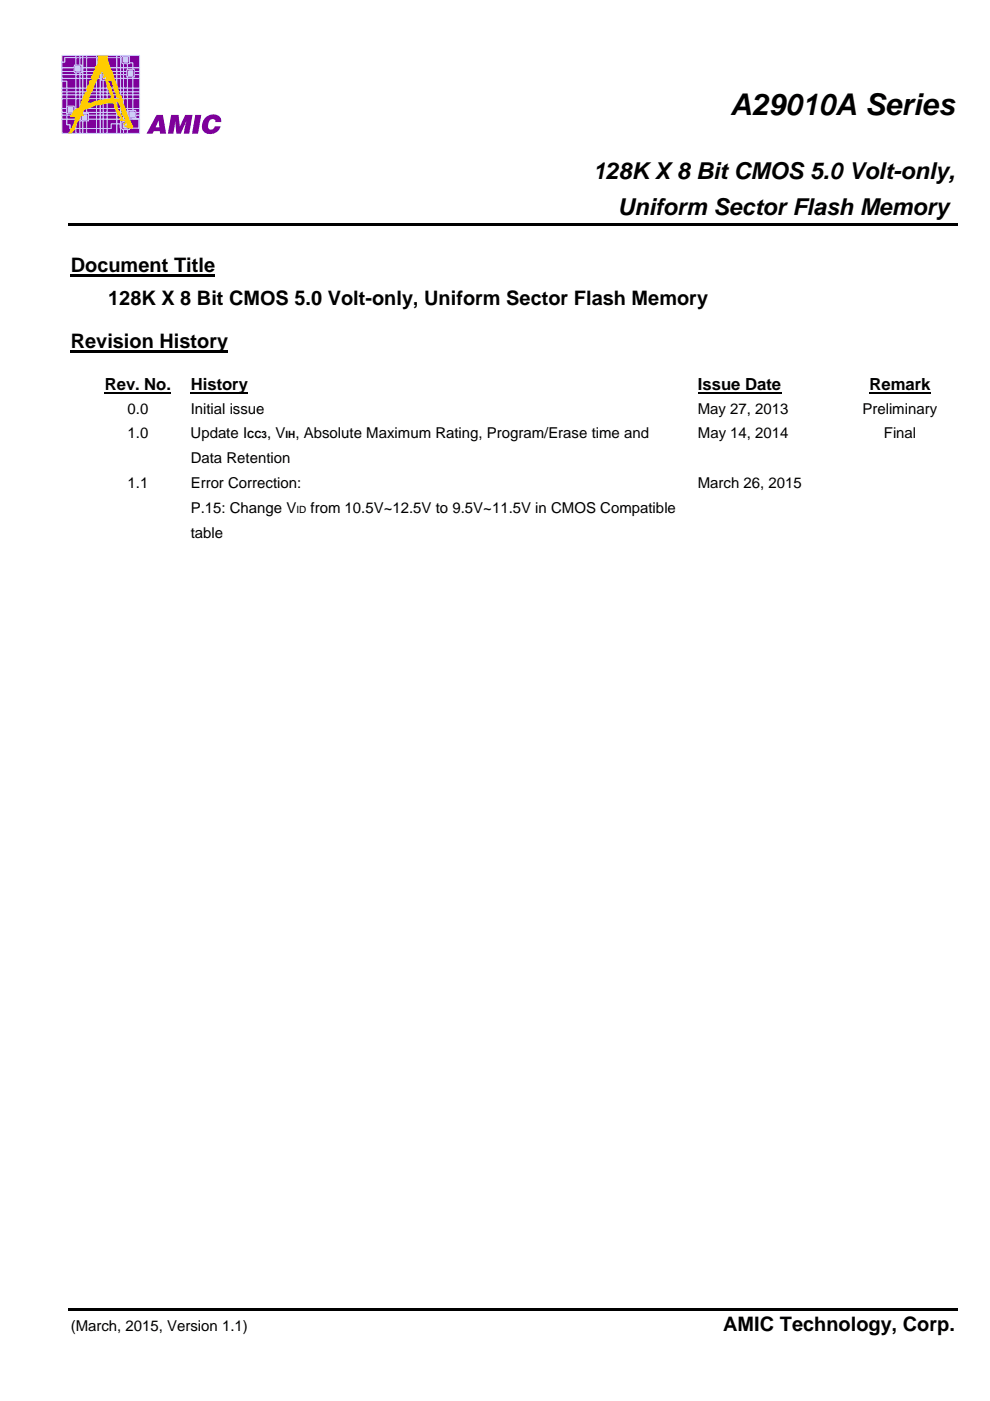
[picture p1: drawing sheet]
<svg xmlns="http://www.w3.org/2000/svg" width="210mm" height="297mm" viewBox="0 0 210 297" stroke-linecap="round" stroke-linejoin="round" font-family="sans-serif">
<path d="M14.5 47.4h188.6v.6h-188.6zM14.5 277.3h188.6v.6h-188.6z" fill="#000"/>
<path d="M13.1 13.2v4z" fill-rule="evenodd" fill="#7e009a"/>
<path d="M13.1 13.2v4z" fill="none" stroke="#ccf" stroke-width=".21"/>
<path d="M27 11.7h2.6v2.7h-1.4v-1h-1.1z" fill-rule="evenodd" fill="#7e009a"/>
<path d="M27 11.7h2.6v2.7h-1.4v-1h-1.1z" fill="none" stroke="#ccf" stroke-width=".21"/>
<path d="M27 12.2l.1 1.2h1.1v1h-1.2z" fill-rule="evenodd" fill="#7e009a"/>
<path d="M27 12.2l.1 1.2h1.1v1h-1.2z" fill="none" stroke="#ccf" stroke-width=".21"/>
<path d="M21.3 15.2h.6v.6h-.6z" fill="#7e009a"/>
<path d="M21.3 15.2h.6v.6h-.6z" fill="none" stroke="#ccf" stroke-width=".21"/>
<path d="M22.7 15.2h2.1v.6h-2.1z" fill="#7e009a"/>
<path d="M22.7 15.2h2.1v.6h-2.1z" fill="none" stroke="#ccf" stroke-width=".21"/>
<path d="M25.6 11.7h.6v.5h-.6z" fill="#7e009a"/>
<path d="M25.6 11.7h.6v.5h-.6z" fill="none" stroke="#ccf" stroke-width=".21"/>
<path d="M25.6 12.2h.6v2.2h-.6z" fill="#7e009a"/>
<path d="M25.6 12.2h.6v2.2h-.6z" fill="none" stroke="#ccf" stroke-width=".21"/>
<path d="M21.3 20.9h.6v2.1h-.6z" fill="#7e009a"/>
<path d="M21.3 20.9h.6v2.1h-.6z" fill="none" stroke="#ccf" stroke-width=".21"/>
<path d="M16.9 15.2h.7v.6h-.7z" fill="#7e009a"/>
<path d="M16.9 15.2h.7v.6h-.7z" fill="none" stroke="#ccf" stroke-width=".21"/>
<path d="M18.4 15.2h2.1v.6h-2.1z" fill="#7e009a"/>
<path d="M18.4 15.2h2.1v.6h-2.1z" fill="none" stroke="#ccf" stroke-width=".21"/>
<path d="M18.4 20.9h2.1v2.1h-2.1z" fill="#7e009a"/>
<path d="M18.4 20.9h2.1v2.1h-2.1z" fill="none" stroke="#ccf" stroke-width=".21"/>
<path d="M16.9 11.7h.7v.5h-.7z" fill="#7e009a"/>
<path d="M16.9 11.7h.7v.5h-.7z" fill="none" stroke="#ccf" stroke-width=".21"/>
<path d="M16.9 12.2h.7v2.2h-.7z" fill="#7e009a"/>
<path d="M16.9 12.2h.7v2.2h-.7z" fill="none" stroke="#ccf" stroke-width=".21"/>
<path d="M21.3 19.5h.6v.6h-.6z" fill="#7e009a"/>
<path d="M21.3 19.5h.6v.6h-.6z" fill="none" stroke="#ccf" stroke-width=".21"/>
<path d="M13.1 11.7h3v.5h-2.3v1h-.7z" fill-rule="evenodd" fill="#7e009a"/>
<path d="M13.1 11.7h3v.5h-2.3v1h-.7z" fill="none" stroke="#ccf" stroke-width=".21"/>
<path d="M13.8 12.2h2.3v2.2h-3v-1.2h.7z" fill-rule="evenodd" fill="#7e009a"/>
<path d="M13.8 12.2h2.3v2.2h-3v-1.2h.7z" fill="none" stroke="#ccf" stroke-width=".21"/>
<path d="M22.7 19.5h2.1v.6h-2.1z" fill="#7e009a"/>
<path d="M22.7 19.5h2.1v.6h-2.1z" fill="none" stroke="#ccf" stroke-width=".21"/>
<path d="M18.4 11.7h2.1v.5h-2.1z" fill="#7e009a"/>
<path d="M18.4 11.7h2.1v.5h-2.1z" fill="none" stroke="#ccf" stroke-width=".21"/>
<path d="M18.4 12.2h2.1v2.2h-2.1z" fill="#7e009a"/>
<path d="M18.4 12.2h2.1v2.2h-2.1z" fill="none" stroke="#ccf" stroke-width=".21"/>
<path d="M22.7 11.7h2.1v.5h-2.1z" fill="#7e009a"/>
<path d="M22.7 11.7h2.1v.5h-2.1z" fill="none" stroke="#ccf" stroke-width=".21"/>
<path d="M22.7 12.2h2.1v2.2h-2.1z" fill="#7e009a"/>
<path d="M22.7 12.2h2.1v2.2h-2.1z" fill="none" stroke="#ccf" stroke-width=".21"/>
<path d="M22.7 20.9h2.1v2.1h-2.1z" fill="#7e009a"/>
<path d="M22.7 20.9h2.1v2.1h-2.1z" fill="none" stroke="#ccf" stroke-width=".21"/>
<path d="M21.3 11.7h.6v.5h-.6z" fill="#7e009a"/>
<path d="M21.3 11.7h.6v.5h-.6z" fill="none" stroke="#ccf" stroke-width=".21"/>
<path d="M21.3 12.2h.6v2.2h-.6z" fill="#7e009a"/>
<path d="M21.3 12.2h.6v2.2h-.6z" fill="none" stroke="#ccf" stroke-width=".21"/>
<path d="M18.4 16.6h2.1v2.1h-2.1z" fill="#7e009a"/>
<path d="M18.4 16.6h2.1v2.1h-2.1z" fill="none" stroke="#ccf" stroke-width=".21"/>
<path d="M25.6 19.5h.6v.6h-.6z" fill="#7e009a"/>
<path d="M25.6 19.5h.6v.6h-.6z" fill="none" stroke="#ccf" stroke-width=".21"/>
<path d="M21.3 16.6h.6v2.1h-.6z" fill="#7e009a"/>
<path d="M21.3 16.6h.6v2.1h-.6z" fill="none" stroke="#ccf" stroke-width=".21"/>
<path d="M25.6 20.9h.6v2.1h-.6z" fill="#7e009a"/>
<path d="M25.6 20.9h.6v2.1h-.6z" fill="none" stroke="#ccf" stroke-width=".21"/>
<path d="M25.6 16.6h.6v2.1h-.6z" fill="#7e009a"/>
<path d="M25.6 16.6h.6v2.1h-.6z" fill="none" stroke="#ccf" stroke-width=".21"/>
<path d="M25.6 23.8h.6v.6h-.6z" fill="#7e009a"/>
<path d="M25.6 23.8h.6v.6h-.6z" fill="none" stroke="#ccf" stroke-width=".21"/>
<path d="M25.6 15.2h.6v.6h-.6z" fill="#7e009a"/>
<path d="M25.6 15.2h.6v.6h-.6z" fill="none" stroke="#ccf" stroke-width=".21"/>
<path d="M13.1 15.2h3v.6h-3z" fill="#7e009a"/>
<path d="M13.1 15.2h3v.6h-3z" fill="none" stroke="#ccf" stroke-width=".21"/>
<path d="M21.3 23.8h.6v.6h-.6z" fill="#7e009a"/>
<path d="M21.3 23.8h.6v.6h-.6z" fill="none" stroke="#ccf" stroke-width=".21"/>
<path d="M16.9 20.9h.7v2.1h-.7z" fill="#7e009a"/>
<path d="M16.9 20.9h.7v2.1h-.7z" fill="none" stroke="#ccf" stroke-width=".21"/>
<path d="M16.9 19.5h.7v.6h-.7z" fill="#7e009a"/>
<path d="M16.9 19.5h.7v.6h-.7z" fill="none" stroke="#ccf" stroke-width=".21"/>
<path d="M22.7 23.8h2.1v.6h-2.1z" fill="#7e009a"/>
<path d="M22.7 23.8h2.1v.6h-2.1z" fill="none" stroke="#ccf" stroke-width=".21"/>
<path d="M16.9 23.8h.7v.6h-.7z" fill="#7e009a"/>
<path d="M16.9 23.8h.7v.6h-.7z" fill="none" stroke="#ccf" stroke-width=".21"/>
<path d="M18.4 23.8h2.1v.6h-2.1z" fill="#7e009a"/>
<path d="M18.4 23.8h2.1v.6h-2.1z" fill="none" stroke="#ccf" stroke-width=".21"/>
<path d="M18.4 19.5h2.1v.6h-2.1z" fill="#7e009a"/>
<path d="M18.4 19.5h2.1v.6h-2.1z" fill="none" stroke="#ccf" stroke-width=".21"/>
<path d="M16.9 16.6h.7v2.1h-.7z" fill="#7e009a"/>
<path d="M16.9 16.6h.7v2.1h-.7z" fill="none" stroke="#ccf" stroke-width=".21"/>
<path d="M13.1 20.9h1.1v2.1h-1.1z" fill="#7e009a"/>
<path d="M13.1 20.9h1.1v2.1h-1.1z" fill="none" stroke="#ccf" stroke-width=".21"/>
<path d="M14.2 20.9h1.9v2.1h-1.9z" fill="#7e009a"/>
<path d="M14.2 20.9h1.9v2.1h-1.9z" fill="none" stroke="#ccf" stroke-width=".21"/>
<path d="M28.2 16.6h1.4v2.1h-1.4z" fill="#7e009a"/>
<path d="M28.2 16.6h1.4v2.1h-1.4z" fill="none" stroke="#ccf" stroke-width=".21"/>
<path d="M27 16.6h1.2v2.1h-1.2z" fill="#7e009a"/>
<path d="M27 16.6h1.2v2.1h-1.2z" fill="none" stroke="#ccf" stroke-width=".21"/>
<path d="M13.1 25.3h1.1v1.1h.7v.8h1.2v1.1h-3z" fill-rule="evenodd" fill="#7e009a"/>
<path d="M13.1 25.3h1.1v1.1h.7v.8h1.2v1.1h-3z" fill="none" stroke="#ccf" stroke-width=".21"/>
<path d="M14.2 25.3h1.9v1.9h-1.2v-.8h-.7z" fill-rule="evenodd" fill="#7e009a"/>
<path d="M14.2 25.3h1.9v1.9h-1.2v-.8h-.7z" fill="none" stroke="#ccf" stroke-width=".21"/>
<path d="M13.1 23.8h1.1v.6h-1.1z" fill="#7e009a"/>
<path d="M13.1 23.8h1.1v.6h-1.1z" fill="none" stroke="#ccf" stroke-width=".21"/>
<path d="M14.2 23.8h1.9v.6h-1.9z" fill="#7e009a"/>
<path d="M14.2 23.8h1.9v.6h-1.9z" fill="none" stroke="#ccf" stroke-width=".21"/>
<path d="M22.7 16.6h2.1v2.1h-2.1z" fill="#7e009a"/>
<path d="M22.7 16.6h2.1v2.1h-2.1z" fill="none" stroke="#ccf" stroke-width=".21"/>
<path d="M16.9 27.2h.7v1.1h-.7z" fill="#7e009a"/>
<path d="M16.9 27.2h.7v1.1h-.7z" fill="none" stroke="#ccf" stroke-width=".21"/>
<path d="M16.9 25.3h.7v1.9h-.7z" fill="#7e009a"/>
<path d="M16.9 25.3h.7v1.9h-.7z" fill="none" stroke="#ccf" stroke-width=".21"/>
<path d="M23.6 26.2h1.2v2.1h-2.1v-1.1h.9z" fill-rule="evenodd" fill="#7e009a"/>
<path d="M23.6 26.2h1.2v2.1h-2.1v-1.1h.9z" fill="none" stroke="#ccf" stroke-width=".21"/>
<path d="M22.7 25.3h2.1v.9h-1.2v1h-.9z" fill-rule="evenodd" fill="#7e009a"/>
<path d="M22.7 25.3h2.1v.9h-1.2v1h-.9z" fill="none" stroke="#ccf" stroke-width=".21"/>
<path d="M27 27.2h2.4v-1.9h.2v3h-2.6z" fill-rule="evenodd" fill="#7e009a"/>
<path d="M27 27.2h2.4v-1.9h.2v3h-2.6z" fill="none" stroke="#ccf" stroke-width=".21"/>
<path d="M27 25.3h2.4v1.9h-2.4z" fill="#7e009a"/>
<path d="M27 25.3h2.4v1.9h-2.4z" fill="none" stroke="#ccf" stroke-width=".21"/>
<path d="M25.6 27.2h.6v1.1h-.6z" fill="#7e009a"/>
<path d="M25.6 27.2h.6v1.1h-.6z" fill="none" stroke="#ccf" stroke-width=".21"/>
<path d="M25.6 25.3h.6v1.9h-.6z" fill="#7e009a"/>
<path d="M25.6 25.3h.6v1.9h-.6z" fill="none" stroke="#ccf" stroke-width=".21"/>
<path d="M28.2 23.8h1.4v.6h-1.4z" fill="#7e009a"/>
<path d="M28.2 23.8h1.4v.6h-1.4z" fill="none" stroke="#ccf" stroke-width=".21"/>
<path d="M27 23.8h1.2v.6h-1.2z" fill="#7e009a"/>
<path d="M27 23.8h1.2v.6h-1.2z" fill="none" stroke="#ccf" stroke-width=".21"/>
<path d="M18.4 27.2h2.1v1.1h-2.1z" fill="#7e009a"/>
<path d="M18.4 27.2h2.1v1.1h-2.1z" fill="none" stroke="#ccf" stroke-width=".21"/>
<path d="M18.4 25.3h2.1v1.9h-2.1z" fill="#7e009a"/>
<path d="M18.4 25.3h2.1v1.9h-2.1z" fill="none" stroke="#ccf" stroke-width=".21"/>
<path d="M28.2 20.9h1.4v2.1h-1.4z" fill="#7e009a"/>
<path d="M28.2 20.9h1.4v2.1h-1.4z" fill="none" stroke="#ccf" stroke-width=".21"/>
<path d="M27 20.9h1.2v2.1h-1.2z" fill="#7e009a"/>
<path d="M27 20.9h1.2v2.1h-1.2z" fill="none" stroke="#ccf" stroke-width=".21"/>
<path d="M13.1 17.2h1.1v1.5h-1.1z" fill="#7e009a"/>
<path d="M13.1 17.2h1.1v1.5h-1.1z" fill="none" stroke="#ccf" stroke-width=".21"/>
<path d="M13.1 16.6h3v2.1h-1.9v-1.5h-1.1z" fill-rule="evenodd" fill="#7e009a"/>
<path d="M13.1 16.6h3v2.1h-1.9v-1.5h-1.1z" fill="none" stroke="#ccf" stroke-width=".21"/>
<path d="M21.3 27.2h.6v1.1h-.6z" fill="#7e009a"/>
<path d="M21.3 27.2h.6v1.1h-.6z" fill="none" stroke="#ccf" stroke-width=".21"/>
<path d="M21.3 25.3h.6v1.9h-.6z" fill="#7e009a"/>
<path d="M21.3 25.3h.6v1.9h-.6z" fill="none" stroke="#ccf" stroke-width=".21"/>
<path d="M28.2 19.5h1.4v.6h-1.4z" fill="#7e009a"/>
<path d="M28.2 19.5h1.4v.6h-1.4z" fill="none" stroke="#ccf" stroke-width=".21"/>
<path d="M27 19.5h1.2v.6h-1.2z" fill="#7e009a"/>
<path d="M27 19.5h1.2v.6h-1.2z" fill="none" stroke="#ccf" stroke-width=".21"/>
<path d="M28.2 15.2h1.4v.6h-1.4z" fill="#7e009a"/>
<path d="M28.2 15.2h1.4v.6h-1.4z" fill="none" stroke="#ccf" stroke-width=".21"/>
<path d="M27 15.2h1.2v.6h-1.2z" fill="#7e009a"/>
<path d="M27 15.2h1.2v.6h-1.2z" fill="none" stroke="#ccf" stroke-width=".21"/>
<path d="M13.1 19.5h1.1v.6h-1.1z" fill="#7e009a"/>
<path d="M13.1 19.5h1.1v.6h-1.1z" fill="none" stroke="#ccf" stroke-width=".21"/>
<path d="M14.2 19.5h1.9v.6h-1.9z" fill="#7e009a"/>
<path d="M14.2 19.5h1.9v.6h-1.9z" fill="none" stroke="#ccf" stroke-width=".21"/>
<path d="M18.4 14.4h2.1v.8h-2.1z" fill="#7e009a"/>
<path d="M18.4 14.4h2.1v.8h-2.1z" fill="none" stroke="#ccf" stroke-width=".21"/>
<path d="M21.3 14.4h.6v.8h-.6z" fill="#7e009a"/>
<path d="M21.3 14.4h.6v.8h-.6z" fill="none" stroke="#ccf" stroke-width=".21"/>
<path d="M22.7 14.4h2.1v.8h-2.1z" fill="#7e009a"/>
<path d="M22.7 14.4h2.1v.8h-2.1z" fill="none" stroke="#ccf" stroke-width=".21"/>
<path d="M13.1 14.4h3v.8h-3z" fill="#7e009a"/>
<path d="M13.1 14.4h3v.8h-3z" fill="none" stroke="#ccf" stroke-width=".21"/>
<path d="M16.9 14.4h.7v.8h-.7z" fill="#7e009a"/>
<path d="M16.9 14.4h.7v.8h-.7z" fill="none" stroke="#ccf" stroke-width=".21"/>
<path d="M25.6 14.4h.6v.8h-.6z" fill="#7e009a"/>
<path d="M25.6 14.4h.6v.8h-.6z" fill="none" stroke="#ccf" stroke-width=".21"/>
<path d="M28.2 14.4h1.4v.8h-1.4z" fill="#7e009a"/>
<path d="M28.2 14.4h1.4v.8h-1.4z" fill="none" stroke="#ccf" stroke-width=".21"/>
<path d="M27 14.4h1.2v.8h-1.2z" fill="#7e009a"/>
<path d="M27 14.4h1.2v.8h-1.2z" fill="none" stroke="#ccf" stroke-width=".21"/>
<path d="M25.6 15.8h.6v.8h-.6z" fill="#7e009a"/>
<path d="M25.6 15.8h.6v.8h-.6z" fill="none" stroke="#ccf" stroke-width=".21"/>
<path d="M21.3 15.8h.6v.8h-.6z" fill="#7e009a"/>
<path d="M21.3 15.8h.6v.8h-.6z" fill="none" stroke="#ccf" stroke-width=".21"/>
<path d="M18.4 15.8h2.1v.8h-2.1z" fill="#7e009a"/>
<path d="M18.4 15.8h2.1v.8h-2.1z" fill="none" stroke="#ccf" stroke-width=".21"/>
<path d="M22.7 15.8h2.1v.8h-2.1z" fill="#7e009a"/>
<path d="M22.7 15.8h2.1v.8h-2.1z" fill="none" stroke="#ccf" stroke-width=".21"/>
<path d="M13.1 15.8h3v.8h-3z" fill="#7e009a"/>
<path d="M13.1 15.8h3v.8h-3z" fill="none" stroke="#ccf" stroke-width=".21"/>
<path d="M16.9 15.8h.7v.8h-.7z" fill="#7e009a"/>
<path d="M16.9 15.8h.7v.8h-.7z" fill="none" stroke="#ccf" stroke-width=".21"/>
<path d="M28.2 15.8h1.4v.8h-1.4z" fill="#7e009a"/>
<path d="M28.2 15.8h1.4v.8h-1.4z" fill="none" stroke="#ccf" stroke-width=".21"/>
<path d="M27 15.8h1.2v.8h-1.2z" fill="#7e009a"/>
<path d="M27 15.8h1.2v.8h-1.2z" fill="none" stroke="#ccf" stroke-width=".21"/>
<path d="M18.4 18.7h2.1v.8h-2.1z" fill="#7e009a"/>
<path d="M18.4 18.7h2.1v.8h-2.1z" fill="none" stroke="#ccf" stroke-width=".21"/>
<path d="M13.1 18.7h1.1v.8h-1.1z" fill="#7e009a"/>
<path d="M13.1 18.7h1.1v.8h-1.1z" fill="none" stroke="#ccf" stroke-width=".21"/>
<path d="M14.2 18.7h1.9v.8h-1.9z" fill="#7e009a"/>
<path d="M14.2 18.7h1.9v.8h-1.9z" fill="none" stroke="#ccf" stroke-width=".21"/>
<path d="M28.2 18.7h1.4v.8h-1.4z" fill="#7e009a"/>
<path d="M28.2 18.7h1.4v.8h-1.4z" fill="none" stroke="#ccf" stroke-width=".21"/>
<path d="M27 18.7h1.2v.8h-1.2z" fill="#7e009a"/>
<path d="M27 18.7h1.2v.8h-1.2z" fill="none" stroke="#ccf" stroke-width=".21"/>
<path d="M22.7 18.7h2.1v.8h-2.1z" fill="#7e009a"/>
<path d="M22.7 18.7h2.1v.8h-2.1z" fill="none" stroke="#ccf" stroke-width=".21"/>
<path d="M16.9 18.7h.7v.8h-.7z" fill="#7e009a"/>
<path d="M16.9 18.7h.7v.8h-.7z" fill="none" stroke="#ccf" stroke-width=".21"/>
<path d="M25.6 18.7h.6v.8h-.6z" fill="#7e009a"/>
<path d="M25.6 18.7h.6v.8h-.6z" fill="none" stroke="#ccf" stroke-width=".21"/>
<path d="M21.3 18.7h.6v.8h-.6z" fill="#7e009a"/>
<path d="M21.3 18.7h.6v.8h-.6z" fill="none" stroke="#ccf" stroke-width=".21"/>
<path d="M28.2 20.1h1.4v.8h-1.4z" fill="#7e009a"/>
<path d="M28.2 20.1h1.4v.8h-1.4z" fill="none" stroke="#ccf" stroke-width=".21"/>
<path d="M27 20.1h1.2v.8h-1.2z" fill="#7e009a"/>
<path d="M27 20.1h1.2v.8h-1.2z" fill="none" stroke="#ccf" stroke-width=".21"/>
<path d="M16.9 20.1h.7v.8h-.7z" fill="#7e009a"/>
<path d="M16.9 20.1h.7v.8h-.7z" fill="none" stroke="#ccf" stroke-width=".21"/>
<path d="M13.1 20.1h1.1v.8h-1.1z" fill="#7e009a"/>
<path d="M13.1 20.1h1.1v.8h-1.1z" fill="none" stroke="#ccf" stroke-width=".21"/>
<path d="M14.2 20.1h1.9v.8h-1.9z" fill="#7e009a"/>
<path d="M14.2 20.1h1.9v.8h-1.9z" fill="none" stroke="#ccf" stroke-width=".21"/>
<path d="M21.3 20.1h.6v.8h-.6z" fill="#7e009a"/>
<path d="M21.3 20.1h.6v.8h-.6z" fill="none" stroke="#ccf" stroke-width=".21"/>
<path d="M18.4 20.1h2.1v.8h-2.1z" fill="#7e009a"/>
<path d="M18.4 20.1h2.1v.8h-2.1z" fill="none" stroke="#ccf" stroke-width=".21"/>
<path d="M25.6 20.1h.6v.8h-.6z" fill="#7e009a"/>
<path d="M25.6 20.1h.6v.8h-.6z" fill="none" stroke="#ccf" stroke-width=".21"/>
<path d="M22.7 20.1h2.1v.8h-2.1z" fill="#7e009a"/>
<path d="M22.7 20.1h2.1v.8h-2.1z" fill="none" stroke="#ccf" stroke-width=".21"/>
<path d="M25.6 23h.6v.8h-.6z" fill="#7e009a"/>
<path d="M25.6 23h.6v.8h-.6z" fill="none" stroke="#ccf" stroke-width=".21"/>
<path d="M21.3 23h.6v.8h-.6z" fill="#7e009a"/>
<path d="M21.3 23h.6v.8h-.6z" fill="none" stroke="#ccf" stroke-width=".21"/>
<path d="M16.9 23h.7v.8h-.7z" fill="#7e009a"/>
<path d="M16.9 23h.7v.8h-.7z" fill="none" stroke="#ccf" stroke-width=".21"/>
<path d="M22.7 23h2.1v.8h-2.1z" fill="#7e009a"/>
<path d="M22.7 23h2.1v.8h-2.1z" fill="none" stroke="#ccf" stroke-width=".21"/>
<path d="M18.4 23h2.1v.8h-2.1z" fill="#7e009a"/>
<path d="M18.4 23h2.1v.8h-2.1z" fill="none" stroke="#ccf" stroke-width=".21"/>
<path d="M13.1 23h1.1v.8h-1.1z" fill="#7e009a"/>
<path d="M13.1 23h1.1v.8h-1.1z" fill="none" stroke="#ccf" stroke-width=".21"/>
<path d="M14.2 23h1.9v.8h-1.9z" fill="#7e009a"/>
<path d="M14.2 23h1.9v.8h-1.9z" fill="none" stroke="#ccf" stroke-width=".21"/>
<path d="M28.2 23h1.4v.8h-1.4z" fill="#7e009a"/>
<path d="M28.2 23h1.4v.8h-1.4z" fill="none" stroke="#ccf" stroke-width=".21"/>
<path d="M27 23h1.2v.8h-1.2z" fill="#7e009a"/>
<path d="M27 23h1.2v.8h-1.2z" fill="none" stroke="#ccf" stroke-width=".21"/>
<path d="M25.6 24.4h.6v.9h-.6z" fill="#7e009a"/>
<path d="M25.6 24.4h.6v.9h-.6z" fill="none" stroke="#ccf" stroke-width=".21"/>
<path d="M16.9 24.4h.7v.9h-.7z" fill="#7e009a"/>
<path d="M16.9 24.4h.7v.9h-.7z" fill="none" stroke="#ccf" stroke-width=".21"/>
<path d="M21.3 24.4h.6v.9h-.6z" fill="#7e009a"/>
<path d="M21.3 24.4h.6v.9h-.6z" fill="none" stroke="#ccf" stroke-width=".21"/>
<path d="M22.7 24.4h2.1v.9h-2.1z" fill="#7e009a"/>
<path d="M22.7 24.4h2.1v.9h-2.1z" fill="none" stroke="#ccf" stroke-width=".21"/>
<path d="M28.2 24.4h1.4v.9l-1.4-.2z" fill-rule="evenodd" fill="#7e009a"/>
<path d="M28.2 24.4h1.4v.9l-1.4-.2z" fill="none" stroke="#ccf" stroke-width=".21"/>
<path d="M27 24.4h1.2v.7l1.2 .2h-2.4z" fill-rule="evenodd" fill="#7e009a"/>
<path d="M27 24.4h1.2v.7l1.2 .2h-2.4z" fill="none" stroke="#ccf" stroke-width=".21"/>
<path d="M13.1 24.4h1.1v.9h-1.1z" fill="#7e009a"/>
<path d="M13.1 24.4h1.1v.9h-1.1z" fill="none" stroke="#ccf" stroke-width=".21"/>
<path d="M14.2 24.4h1.9v.9h-1.9z" fill="#7e009a"/>
<path d="M14.2 24.4h1.9v.9h-1.9z" fill="none" stroke="#ccf" stroke-width=".21"/>
<path d="M18.4 24.4h2.1v.9h-2.1z" fill="#7e009a"/>
<path d="M18.4 24.4h2.1v.9h-2.1z" fill="none" stroke="#ccf" stroke-width=".21"/>
<path d="M16.1 11.7h.8v.5h-.8z" fill="#7e009a"/>
<path d="M16.1 11.7h.8v.5h-.8z" fill="none" stroke="#ccf" stroke-width=".21"/>
<path d="M16.1 12.2h.8v2.2h-.8z" fill="#7e009a"/>
<path d="M16.1 12.2h.8v2.2h-.8z" fill="none" stroke="#ccf" stroke-width=".21"/>
<path d="M16.1 27.2h.8v1.1h-.8z" fill="#7e009a"/>
<path d="M16.1 27.2h.8v1.1h-.8z" fill="none" stroke="#ccf" stroke-width=".21"/>
<path d="M16.1 25.3h.8v1.9h-.8z" fill="#7e009a"/>
<path d="M16.1 25.3h.8v1.9h-.8z" fill="none" stroke="#ccf" stroke-width=".21"/>
<path d="M16.1 20.9h.8v2.1h-.8z" fill="#7e009a"/>
<path d="M16.1 20.9h.8v2.1h-.8z" fill="none" stroke="#ccf" stroke-width=".21"/>
<path d="M16.1 23.8h.8v.6h-.8z" fill="#7e009a"/>
<path d="M16.1 23.8h.8v.6h-.8z" fill="none" stroke="#ccf" stroke-width=".21"/>
<path d="M16.1 16.6h.8v2.1h-.8z" fill="#7e009a"/>
<path d="M16.1 16.6h.8v2.1h-.8z" fill="none" stroke="#ccf" stroke-width=".21"/>
<path d="M16.1 15.2h.8v.6h-.8z" fill="#7e009a"/>
<path d="M16.1 15.2h.8v.6h-.8z" fill="none" stroke="#ccf" stroke-width=".21"/>
<path d="M16.1 19.5h.8v.6h-.8z" fill="#7e009a"/>
<path d="M16.1 19.5h.8v.6h-.8z" fill="none" stroke="#ccf" stroke-width=".21"/>
<path d="M16.1 14.4h.8v.8h-.8z" fill="#7e009a"/>
<path d="M16.1 14.4h.8v.8h-.8z" fill="none" stroke="#ccf" stroke-width=".21"/>
<path d="M16.1 15.8h.8v.8h-.8z" fill="#7e009a"/>
<path d="M16.1 15.8h.8v.8h-.8z" fill="none" stroke="#ccf" stroke-width=".21"/>
<path d="M16.1 18.7h.8v.8h-.8z" fill="#7e009a"/>
<path d="M16.1 18.7h.8v.8h-.8z" fill="none" stroke="#ccf" stroke-width=".21"/>
<path d="M16.1 20.1h.8v.8h-.8z" fill="#7e009a"/>
<path d="M16.1 20.1h.8v.8h-.8z" fill="none" stroke="#ccf" stroke-width=".21"/>
<path d="M16.1 23h.8v.8h-.8z" fill="#7e009a"/>
<path d="M16.1 23h.8v.8h-.8z" fill="none" stroke="#ccf" stroke-width=".21"/>
<path d="M16.1 24.4h.8v.9h-.8z" fill="#7e009a"/>
<path d="M16.1 24.4h.8v.9h-.8z" fill="none" stroke="#ccf" stroke-width=".21"/>
<path d="M17.6 27.2h.8v1.1h-.8z" fill="#7e009a"/>
<path d="M17.6 27.2h.8v1.1h-.8z" fill="none" stroke="#ccf" stroke-width=".21"/>
<path d="M17.6 25.3h.8v1.9h-.8z" fill="#7e009a"/>
<path d="M17.6 25.3h.8v1.9h-.8z" fill="none" stroke="#ccf" stroke-width=".21"/>
<path d="M17.6 20.9h.8v2.1h-.8z" fill="#7e009a"/>
<path d="M17.6 20.9h.8v2.1h-.8z" fill="none" stroke="#ccf" stroke-width=".21"/>
<path d="M17.6 16.6h.8v2.1h-.8z" fill="#7e009a"/>
<path d="M17.6 16.6h.8v2.1h-.8z" fill="none" stroke="#ccf" stroke-width=".21"/>
<path d="M17.6 19.5h.8v.6h-.8z" fill="#7e009a"/>
<path d="M17.6 19.5h.8v.6h-.8z" fill="none" stroke="#ccf" stroke-width=".21"/>
<path d="M17.6 15.2h.8v.6h-.8z" fill="#7e009a"/>
<path d="M17.6 15.2h.8v.6h-.8z" fill="none" stroke="#ccf" stroke-width=".21"/>
<path d="M17.6 11.7h.8v.5h-.8z" fill="#7e009a"/>
<path d="M17.6 11.7h.8v.5h-.8z" fill="none" stroke="#ccf" stroke-width=".21"/>
<path d="M17.6 12.2h.8v2.2h-.8z" fill="#7e009a"/>
<path d="M17.6 12.2h.8v2.2h-.8z" fill="none" stroke="#ccf" stroke-width=".21"/>
<path d="M17.6 23.8h.8v.6h-.8z" fill="#7e009a"/>
<path d="M17.6 23.8h.8v.6h-.8z" fill="none" stroke="#ccf" stroke-width=".21"/>
<path d="M17.6 14.4h.8v.8h-.8z" fill="#7e009a"/>
<path d="M17.6 14.4h.8v.8h-.8z" fill="none" stroke="#ccf" stroke-width=".21"/>
<path d="M17.6 15.8h.8v.8h-.8z" fill="#7e009a"/>
<path d="M17.6 15.8h.8v.8h-.8z" fill="none" stroke="#ccf" stroke-width=".21"/>
<path d="M17.6 18.7h.8v.8h-.8z" fill="#7e009a"/>
<path d="M17.6 18.7h.8v.8h-.8z" fill="none" stroke="#ccf" stroke-width=".21"/>
<path d="M17.6 20.1h.8v.8h-.8z" fill="#7e009a"/>
<path d="M17.6 20.1h.8v.8h-.8z" fill="none" stroke="#ccf" stroke-width=".21"/>
<path d="M17.6 23h.8v.8h-.8z" fill="#7e009a"/>
<path d="M17.6 23h.8v.8h-.8z" fill="none" stroke="#ccf" stroke-width=".21"/>
<path d="M17.6 24.4h.8v.9h-.8z" fill="#7e009a"/>
<path d="M17.6 24.4h.8v.9h-.8z" fill="none" stroke="#ccf" stroke-width=".21"/>
<path d="M20.5 20.9h.8v2.1h-.8z" fill="#7e009a"/>
<path d="M20.5 20.9h.8v2.1h-.8z" fill="none" stroke="#ccf" stroke-width=".21"/>
<path d="M20.5 19.5h.8v.6h-.8z" fill="#7e009a"/>
<path d="M20.5 19.5h.8v.6h-.8z" fill="none" stroke="#ccf" stroke-width=".21"/>
<path d="M20.5 16.6h.8v2.1h-.8z" fill="#7e009a"/>
<path d="M20.5 16.6h.8v2.1h-.8z" fill="none" stroke="#ccf" stroke-width=".21"/>
<path d="M20.5 11.7h.8v.5h-.8z" fill="#7e009a"/>
<path d="M20.5 11.7h.8v.5h-.8z" fill="none" stroke="#ccf" stroke-width=".21"/>
<path d="M20.5 12.2h.8v2.2h-.8z" fill="#7e009a"/>
<path d="M20.5 12.2h.8v2.2h-.8z" fill="none" stroke="#ccf" stroke-width=".21"/>
<path d="M20.5 23.8h.8v.6h-.8z" fill="#7e009a"/>
<path d="M20.5 23.8h.8v.6h-.8z" fill="none" stroke="#ccf" stroke-width=".21"/>
<path d="M20.5 27.2h.8v1.1h-.8z" fill="#7e009a"/>
<path d="M20.5 27.2h.8v1.1h-.8z" fill="none" stroke="#ccf" stroke-width=".21"/>
<path d="M20.5 25.3h.8v1.9h-.8z" fill="#7e009a"/>
<path d="M20.5 25.3h.8v1.9h-.8z" fill="none" stroke="#ccf" stroke-width=".21"/>
<path d="M20.5 15.2h.8v.6h-.8z" fill="#7e009a"/>
<path d="M20.5 15.2h.8v.6h-.8z" fill="none" stroke="#ccf" stroke-width=".21"/>
<path d="M20.5 14.4h.8v.8h-.8z" fill="#7e009a"/>
<path d="M20.5 14.4h.8v.8h-.8z" fill="none" stroke="#ccf" stroke-width=".21"/>
<path d="M20.5 15.8h.8v.8h-.8z" fill="#7e009a"/>
<path d="M20.5 15.8h.8v.8h-.8z" fill="none" stroke="#ccf" stroke-width=".21"/>
<path d="M20.5 18.7h.8v.8h-.8z" fill="#7e009a"/>
<path d="M20.5 18.7h.8v.8h-.8z" fill="none" stroke="#ccf" stroke-width=".21"/>
<path d="M20.5 20.1h.8v.8h-.8z" fill="#7e009a"/>
<path d="M20.5 20.1h.8v.8h-.8z" fill="none" stroke="#ccf" stroke-width=".21"/>
<path d="M20.5 23h.8v.8h-.8z" fill="#7e009a"/>
<path d="M20.5 23h.8v.8h-.8z" fill="none" stroke="#ccf" stroke-width=".21"/>
<path d="M20.5 24.4h.8v.9h-.8z" fill="#7e009a"/>
<path d="M20.5 24.4h.8v.9h-.8z" fill="none" stroke="#ccf" stroke-width=".21"/>
<path d="M21.9 23.8h.8v.6h-.8z" fill="#7e009a"/>
<path d="M21.9 23.8h.8v.6h-.8z" fill="none" stroke="#ccf" stroke-width=".21"/>
<path d="M21.9 27.2h.8v1.1h-.8z" fill="#7e009a"/>
<path d="M21.9 27.2h.8v1.1h-.8z" fill="none" stroke="#ccf" stroke-width=".21"/>
<path d="M21.9 25.3h.8v1.9h-.8z" fill="#7e009a"/>
<path d="M21.9 25.3h.8v1.9h-.8z" fill="none" stroke="#ccf" stroke-width=".21"/>
<path d="M21.9 16.6h.8v2.1h-.8z" fill="#7e009a"/>
<path d="M21.9 16.6h.8v2.1h-.8z" fill="none" stroke="#ccf" stroke-width=".21"/>
<path d="M21.9 15.2h.8v.6h-.8z" fill="#7e009a"/>
<path d="M21.9 15.2h.8v.6h-.8z" fill="none" stroke="#ccf" stroke-width=".21"/>
<path d="M21.9 20.9h.8v2.1h-.8z" fill="#7e009a"/>
<path d="M21.9 20.9h.8v2.1h-.8z" fill="none" stroke="#ccf" stroke-width=".21"/>
<path d="M21.9 11.7h.8v.5h-.8z" fill="#7e009a"/>
<path d="M21.9 11.7h.8v.5h-.8z" fill="none" stroke="#ccf" stroke-width=".21"/>
<path d="M21.9 12.2h.8v2.2h-.8z" fill="#7e009a"/>
<path d="M21.9 12.2h.8v2.2h-.8z" fill="none" stroke="#ccf" stroke-width=".21"/>
<path d="M21.9 19.5h.8v.6h-.8z" fill="#7e009a"/>
<path d="M21.9 19.5h.8v.6h-.8z" fill="none" stroke="#ccf" stroke-width=".21"/>
<path d="M21.9 14.4h.8v.8h-.8z" fill="#7e009a"/>
<path d="M21.9 14.4h.8v.8h-.8z" fill="none" stroke="#ccf" stroke-width=".21"/>
<path d="M21.9 15.8h.8v.8h-.8z" fill="#7e009a"/>
<path d="M21.9 15.8h.8v.8h-.8z" fill="none" stroke="#ccf" stroke-width=".21"/>
<path d="M21.9 18.7h.8v.8h-.8z" fill="#7e009a"/>
<path d="M21.9 18.7h.8v.8h-.8z" fill="none" stroke="#ccf" stroke-width=".21"/>
<path d="M21.9 20.1h.8v.8h-.8z" fill="#7e009a"/>
<path d="M21.9 20.1h.8v.8h-.8z" fill="none" stroke="#ccf" stroke-width=".21"/>
<path d="M21.9 23h.8v.8h-.8z" fill="#7e009a"/>
<path d="M21.9 23h.8v.8h-.8z" fill="none" stroke="#ccf" stroke-width=".21"/>
<path d="M21.9 24.4h.8v.9h-.8z" fill="#7e009a"/>
<path d="M21.9 24.4h.8v.9h-.8z" fill="none" stroke="#ccf" stroke-width=".21"/>
<path d="M24.8 11.7h.8v.5h-.8z" fill="#7e009a"/>
<path d="M24.8 11.7h.8v.5h-.8z" fill="none" stroke="#ccf" stroke-width=".21"/>
<path d="M24.8 12.2h.8v2.2h-.8z" fill="#7e009a"/>
<path d="M24.8 12.2h.8v2.2h-.8z" fill="none" stroke="#ccf" stroke-width=".21"/>
<path d="M24.8 19.5h.8v.6h-.8z" fill="#7e009a"/>
<path d="M24.8 19.5h.8v.6h-.8z" fill="none" stroke="#ccf" stroke-width=".21"/>
<path d="M24.8 15.2h.8v.6h-.8z" fill="#7e009a"/>
<path d="M24.8 15.2h.8v.6h-.8z" fill="none" stroke="#ccf" stroke-width=".21"/>
<path d="M24.8 26.2h.7l.1 2.1h-.8z" fill-rule="evenodd" fill="#7e009a"/>
<path d="M24.8 26.2h.7l.1 2.1h-.8z" fill="none" stroke="#ccf" stroke-width=".21"/>
<path d="M24.8 25.3h.8v1.9l-.1-1h-.7z" fill-rule="evenodd" fill="#7e009a"/>
<path d="M24.8 25.3h.8v1.9l-.1-1h-.7z" fill="none" stroke="#ccf" stroke-width=".21"/>
<path d="M24.8 16.6h.8v2.1h-.8z" fill="#7e009a"/>
<path d="M24.8 16.6h.8v2.1h-.8z" fill="none" stroke="#ccf" stroke-width=".21"/>
<path d="M24.8 23.8h.8v.6h-.8z" fill="#7e009a"/>
<path d="M24.8 23.8h.8v.6h-.8z" fill="none" stroke="#ccf" stroke-width=".21"/>
<path d="M24.8 20.9h.8v2.1h-.8z" fill="#7e009a"/>
<path d="M24.8 20.9h.8v2.1h-.8z" fill="none" stroke="#ccf" stroke-width=".21"/>
<path d="M24.8 14.4h.8v.8h-.8z" fill="#7e009a"/>
<path d="M24.8 14.4h.8v.8h-.8z" fill="none" stroke="#ccf" stroke-width=".21"/>
<path d="M24.8 15.8h.8v.8h-.8z" fill="#7e009a"/>
<path d="M24.8 15.8h.8v.8h-.8z" fill="none" stroke="#ccf" stroke-width=".21"/>
<path d="M24.8 18.7h.8v.8h-.8z" fill="#7e009a"/>
<path d="M24.8 18.7h.8v.8h-.8z" fill="none" stroke="#ccf" stroke-width=".21"/>
<path d="M24.8 20.1h.8v.8h-.8z" fill="#7e009a"/>
<path d="M24.8 20.1h.8v.8h-.8z" fill="none" stroke="#ccf" stroke-width=".21"/>
<path d="M24.8 23h.8v.8h-.8z" fill="#7e009a"/>
<path d="M24.8 23h.8v.8h-.8z" fill="none" stroke="#ccf" stroke-width=".21"/>
<path d="M24.8 24.4h.8v.9h-.8z" fill="#7e009a"/>
<path d="M24.8 24.4h.8v.9h-.8z" fill="none" stroke="#ccf" stroke-width=".21"/>
<path d="M26.2 27.2h.8v1.1h-.8z" fill="#7e009a"/>
<path d="M26.2 27.2h.8v1.1h-.8z" fill="none" stroke="#ccf" stroke-width=".21"/>
<path d="M26.2 25.3h.8v1.9h-.8z" fill="#7e009a"/>
<path d="M26.2 25.3h.8v1.9h-.8z" fill="none" stroke="#ccf" stroke-width=".21"/>
<path d="M26.2 11.7h.8v.5h-.8z" fill="#7e009a"/>
<path d="M26.2 11.7h.8v.5h-.8z" fill="none" stroke="#ccf" stroke-width=".21"/>
<path d="M26.2 12.2h.8v2.2h-.8z" fill="#7e009a"/>
<path d="M26.2 12.2h.8v2.2h-.8z" fill="none" stroke="#ccf" stroke-width=".21"/>
<path d="M26.2 19.5h.8v.6h-.8z" fill="#7e009a"/>
<path d="M26.2 19.5h.8v.6h-.8z" fill="none" stroke="#ccf" stroke-width=".21"/>
<path d="M26.2 20.9h.8v2.1h-.8z" fill="#7e009a"/>
<path d="M26.2 20.9h.8v2.1h-.8z" fill="none" stroke="#ccf" stroke-width=".21"/>
<path d="M26.2 23.8h.8v.6h-.8z" fill="#7e009a"/>
<path d="M26.2 23.8h.8v.6h-.8z" fill="none" stroke="#ccf" stroke-width=".21"/>
<path d="M26.2 16.6h.8v2.1h-.8z" fill="#7e009a"/>
<path d="M26.2 16.6h.8v2.1h-.8z" fill="none" stroke="#ccf" stroke-width=".21"/>
<path d="M26.2 15.2h.8v.6h-.8z" fill="#7e009a"/>
<path d="M26.2 15.2h.8v.6h-.8z" fill="none" stroke="#ccf" stroke-width=".21"/>
<path d="M26.2 14.4h.8v.8h-.8z" fill="#7e009a"/>
<path d="M26.2 14.4h.8v.8h-.8z" fill="none" stroke="#ccf" stroke-width=".21"/>
<path d="M26.2 15.8h.8v.8h-.8z" fill="#7e009a"/>
<path d="M26.2 15.8h.8v.8h-.8z" fill="none" stroke="#ccf" stroke-width=".21"/>
<path d="M26.2 18.7h.8v.8h-.8z" fill="#7e009a"/>
<path d="M26.2 18.7h.8v.8h-.8z" fill="none" stroke="#ccf" stroke-width=".21"/>
<path d="M26.2 20.1h.8v.8h-.8z" fill="#7e009a"/>
<path d="M26.2 20.1h.8v.8h-.8z" fill="none" stroke="#ccf" stroke-width=".21"/>
<path d="M26.2 23h.8v.8h-.8z" fill="#7e009a"/>
<path d="M26.2 23h.8v.8h-.8z" fill="none" stroke="#ccf" stroke-width=".21"/>
<path d="M26.2 24.4h.8v.9h-.8z" fill="#7e009a"/>
<path d="M26.2 24.4h.8v.9h-.8z" fill="none" stroke="#ccf" stroke-width=".21"/>
<path d="M15.7 13.8h1.6v1.6h-1.6z" fill="#7e009a"/>
<path d="M15.7 13.8h1.6v1.6h-1.6z" fill="none" stroke="#ccf" stroke-width=".21"/>
<path d="M20.8 12.2h1.6v1.6h-1.6z" fill="#7e009a"/>
<path d="M20.8 12.2h1.6v1.6h-1.6z" fill="none" stroke="#ccf" stroke-width=".21"/>
<path d="M26.9 14.7h1.6v1.6h-1.6z" fill="#7e009a"/>
<path d="M26.9 14.7h1.6v1.6h-1.6z" fill="none" stroke="#ccf" stroke-width=".21"/>
<path d="M14.2 22.5h1.5v1.6h-1.5z" fill="#7e009a"/>
<path d="M14.2 22.5h1.5v1.6h-1.5z" fill="none" stroke="#ccf" stroke-width=".21"/>
<path d="M27.2 23.4h1.6v1.6h-1.6z" fill="#7e009a"/>
<path d="M27.2 23.4h1.6v1.6h-1.6z" fill="none" stroke="#ccf" stroke-width=".21"/>
<path d="M25.9 11.9h1.6v1.6h-1.6z" fill="#7e009a"/>
<path d="M25.9 11.9h1.6v1.6h-1.6z" fill="none" stroke="#ccf" stroke-width=".21"/>
<path d="M21.5 15.4h1.6v1.6h-1.6z" fill="#7e009a"/>
<path d="M21.5 15.4h1.6v1.6h-1.6z" fill="none" stroke="#ccf" stroke-width=".21"/>
<path d="M25.9 25.8h1.6v1.7h-1.6z" fill="#7e009a"/>
<path d="M25.9 25.8h1.6v1.7h-1.6z" fill="none" stroke="#ccf" stroke-width=".21"/>
<path d="M17.2 24h1.6v1.6h-1.6z" fill="#7e009a"/>
<path d="M17.2 24h1.6v1.6h-1.6z" fill="none" stroke="#ccf" stroke-width=".21"/>
<path d="M16 14.1h1v1h-1z" fill="#ccf"/>
<path d="M16 14.1h1v1h-1z" fill="none" stroke="#ccf" stroke-width=".21"/>
<path d="M21.1 12.6h.9v.9h-.9z" fill="#7e009a"/>
<path d="M21.1 12.6h.9v.9h-.9z" fill="none" stroke="#ccf" stroke-width=".21"/>
<path d="M27.2 15h1v1h-1z" fill="#ccf"/>
<path d="M27.2 15h1v1h-1z" fill="none" stroke="#ccf" stroke-width=".21"/>
<path d="M14.5 22.8h1v1h-1z" fill="#ccf"/>
<path d="M14.5 22.8h1v1h-1z" fill="none" stroke="#ccf" stroke-width=".21"/>
<path d="M27.5 23.7h1v1h-1z" fill="#ccf"/>
<path d="M27.5 23.7h1v1h-1z" fill="none" stroke="#ccf" stroke-width=".21"/>
<path d="M26.2 12.2h1v1h-1z" fill="#ccf"/>
<path d="M26.2 12.2h.9v1h-.9z" fill="none" stroke="#ccf" stroke-width=".21"/>
<path d="M21.8 15.7h1v1h-1z" fill="#ccf"/>
<path d="M21.8 15.7h1v1h-1z" fill="none" stroke="#ccf" stroke-width=".21"/>
<path d="M26.2 26.2h1v1h-1z" fill="#ccf"/>
<path d="M26.2 26.2h.9v1h-.9z" fill="none" stroke="#ccf" stroke-width=".21"/>
<path d="M17.5 24.4h1v.9h-1z" fill="#ccf"/>
<path d="M17.5 24.4h1v.9h-1z" fill="none" stroke="#ccf" stroke-width=".21"/>
<path d="M20.7 11.7h2.3l-.2 .5 .7 2.6 .5 .5 1.3 4.4 .6 .9v.4l-1.1-.2-.8-2.1 .2-.3-.3 .1-.1-.1 .2-.2 .1 .1-.4-.4 .3-.4h-.4v-.3l-.4-.1-.2 .1 .3 .5-.1 .3 .3 .4 .7 2.2-.1 .2 .3 .2 .4-.1 1.5 .2v.2l-.3 .1 .1 .6 .3 .1 1 3.1 .2 .3 .7 1.3-.3 .5-.8-.1-.8-.4v-.2h.4l.1-.2-.1-.3-.3 .4-.3-.2v-.3l.4-.1-.1-.9-.7-.8-.3-1.5-.5-1-.2-.1-.1 .3 .3 1-.1 .3 .5 .4 .7 1.7 .3 .1 .1 .2-1 .1-.3-.6 .2-.1 .2 .2v-.2l-.6-.4-.8-1.7v-.7l-.7-1.4v-.4h.1v-.2h-.3l-.4-1.4h-.2l-.4-1.9 .3-.6-.7 .3-.1-.6 .3-.1-.3-.1-.1-.5-.2-.1v.4l-.3 .1-.2 .8-.5 .6-.9 2.3-.3 .5-.5 1.5h-.2v.3l.7 .1 1-.4 3.2-.6 .5 1.1h-1.3l-2.5 .5-.7 .4-1.7 .6-.3 .6v.3l.3 .3h-.6l-.4 1.1h-.4l-.5 1.9-.6 .7h-.9l.9-1.5a2.66 2.66 0 0 0 .5-2h-.8l-.2-.3 .4-.2 .3-.7 .8-.6h.2l.5-.5 .2-.9 .8-1.7-.1-.2 .5-.3-.2-.6 .7-1-.1-.6 .7-.3-.2-.2v-.5l.3-.4 .3-1 .4-.1-.3-.2 .7-.9 .1-1.2z" fill-rule="evenodd" fill="#fc0"/>
<g fill="#7e009a">
<path d="M33.2 24.4h1.3l.7 3.9h-1.2l-.1-.5h-1.3l-.2 .5h-1.3zM33.6 25.5l-.6 1.5h.8z" fill-rule="evenodd"/>
<path d="M36.3 24.4h1.6l.2 2.4 1.2-2.4h1.5l-.7 3.9h-1.1l.5-2.5-1.2 2.5h-.9l-.2-2.5-.4 2.5h-1.2z" fill-rule="evenodd"/>
<path d="M41.4 24.4h1.3l-.7 3.9h-1.3z" fill-rule="evenodd"/>
<path d="M43.5 25a2.22 2.22 0 0 1 3.2-.1l.2 1h-1.2a.75 .75 0 0 0-.9-.6 .75 .75 0 0 0-.6 .8l-.1 .9a.72 .72 0 0 0 .8 .5 .72 .72 0 0 0 .7-.7h1.2a2.23 2.23 0 0 1-3.7 1 2.52 2.52 0 0 1 .4-2.8z" fill-rule="evenodd"/>
</g>
<path d="M15 58.3h30.6M15 74.4h33.4" fill="none" stroke="#000" stroke-width=".44"/>
<path d="M22.2 83.3h14.1M40.4 83.3h12.2M148 83.3h17.7M184.4 83.3h13" fill="none" stroke="#000" stroke-width=".38"/>
<text font-size="6.3" x="154.9" y="24.4">A29010A Series</text>
<g font-size="4.9">
<text x="125.7" y="37.9">128K X 8 Bit CMOS 5.0 Volt-only,</text>
<text x="131" y="45.7">Uniform Sector Flash Memory</text>
</g>
<g font-size="4.2">
<text x="15" y="57.7">Document Title</text>
<text x="22.9" y="64.7">128K X 8 Bit CMOS 5.0 Volt-only, Uniform Sector Flash Memory</text>
<text x="15" y="73.8">Revision History</text>
<text x="153.4" y="282.2">AMIC Technology, Corp.</text>
</g>
<g font-size="3.5">
<text x="22.2" y="82.7">Rev. No.</text>
<text x="40.5" y="82.7">History</text>
<text x="148" y="82.7">Issue Date</text>
<text x="184.4" y="82.7">Remark</text>
</g>
<g font-size="3.2">
<text x="27.1" y="87.7">0.0</text>
<text x="40.4" y="87.7">Initial issue</text>
<text x="148" y="87.7">May 27, 2013</text>
<text x="182.9" y="87.7">Preliminary</text>
<text x="27.1" y="93">1.0</text>
<text x="40.4" y="93">Update I</text>
<text x="56.7" y="93">, V , Absolute Maximum Rating, Program/Erase time and</text>
<text x="148" y="93">May 14, 2014</text>
<text x="187.5" y="93">Final</text>
<text x="40.5" y="98.3">Data Retention</text>
<text x="27.1" y="103.5">1.1</text>
<text x="40.5" y="103.5">Error Correction:</text>
<text x="148" y="103.5">March 26, 2015</text>
<text x="40.5" y="108.8">P.15: Change V</text>
<text x="65.9" y="108.8">from 10.5V~12.5V to 9.5V~11.5V in CMOS Compatible</text>
<text x="40.5" y="114.1">table</text>
<text x="15" y="282.2">(March, 2015, Version 1.1)</text>
</g>
<g font-size="2.1">
<text x="52.5" y="93">CC3</text>
<text x="60.6" y="93">IH</text>
<text x="62.9" y="108.8">ID</text>
</g>
</svg>
